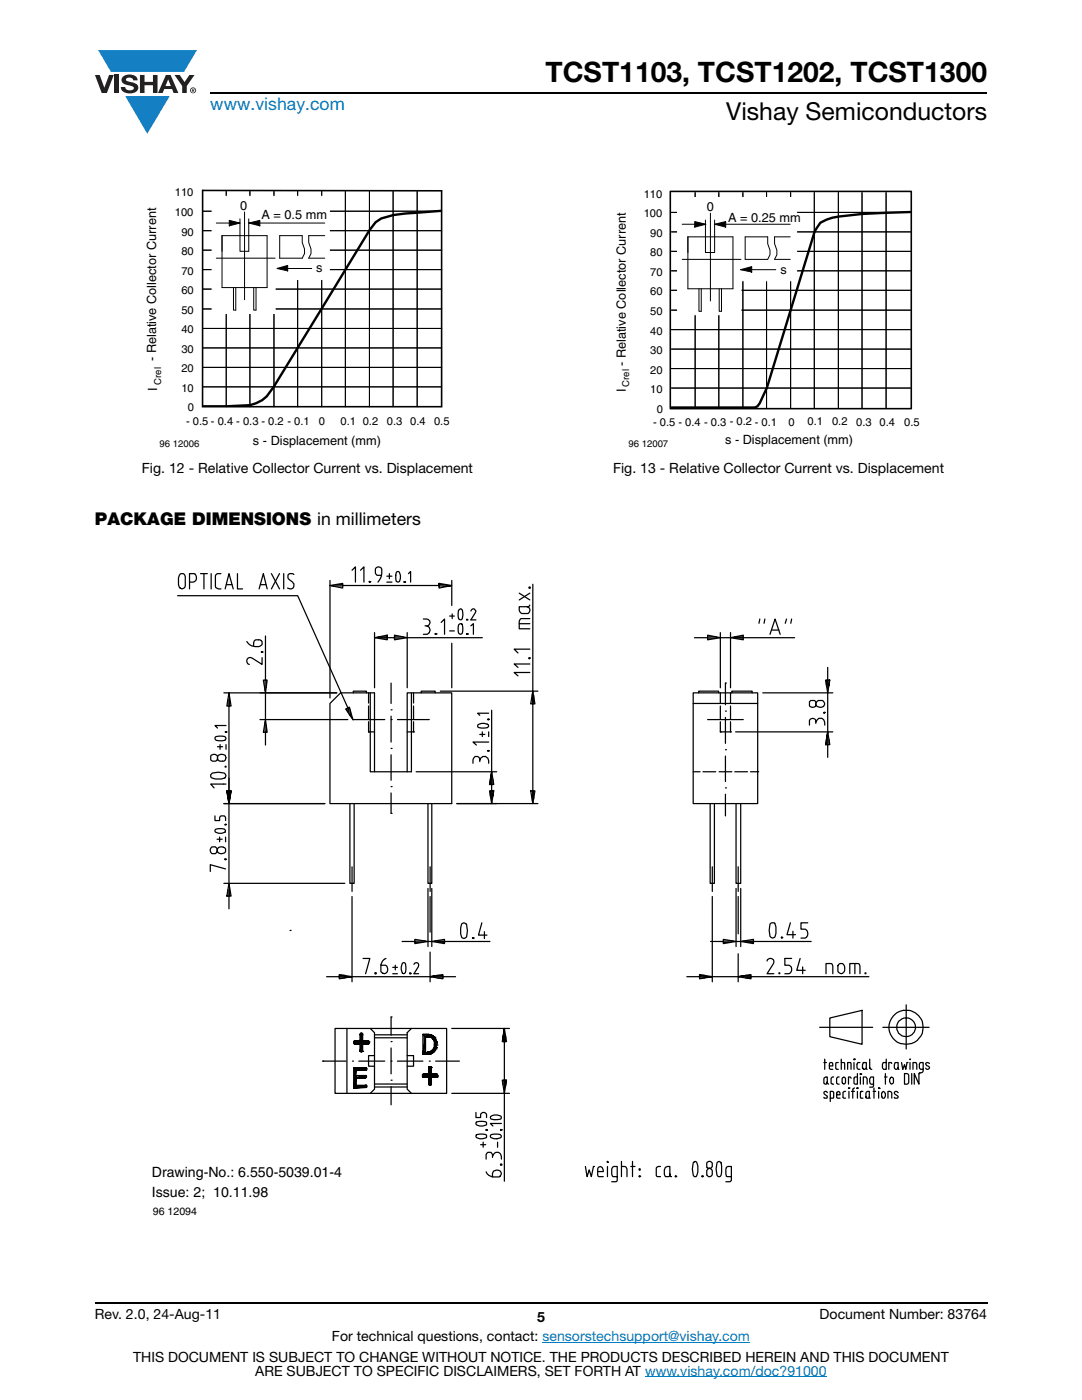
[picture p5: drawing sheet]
<svg xmlns="http://www.w3.org/2000/svg" width="216mm" height="279mm" viewBox="0 0 216 279" stroke-linecap="round" stroke-linejoin="round" font-family="sans-serif">
<g fill="#147fc3">
<path d="M19.6 10h19.7l-2.6 4.3h-1.1h-13.5z"/>
<path d="M25 19.2h8.9l-4.5 7.5z"/>
</g>
<g fill="#231f20">
<path d="M18.9 15h1l.9 2.5 1-2.5h.9l-1.4 3.6h-1z"/>
<path d="M22.9 15h.9v3.6h-.9z"/>
<path d="M24.6 15.3a2.1 2.1 0 0 1 2.8 .3l.1 .4h-.9a.79 .79 0 0 0-.7-.5 .79 .79 0 0 0-.8 .4l.3 .3 1 .2a1.08 1.08 0 0 1 1.2 1 1.08 1.08 0 0 1-1.1 1.2 1.73 1.73 0 0 1-2.4-1.2h.9a.96 .96 0 0 0 .8 .6 .96 .96 0 0 0 .9-.4 1.31 1.31 0 0 0-1.2-.6 1.03 1.03 0 0 1-1.1-.6 1.03 1.03 0 0 1 .2-1.1z"/>
<path d="M27.9 15h.9v1.3h1.7v-1.3h.9v3.6h-.9v-1.6h-1.7v1.6h-.9z"/>
<path d="M34.8 15h1.1l.9 1.4 1-1.4h1l-1.5 2.2v1.4h-.9v-1.4z"/>
<path d="M33.6 15.9l.5 1.3h-1.1zM33.1 15l-1.6 3.6h1l.3-.8h1.5l.3 .8h1l-1.6-3.6z"/>
<path d="M38.1 18a.46 .46 0 0 1 .9 0 .46 .46 0 0 1-.9 0zM37.9 18a.6 .6 0 0 0 1.2 0 .6 .6 0 0 0-1.2 0z"/>
<path d="M38.4 17.8h.2v.2h-.2zM38.3 17.7v.7h.1v-.3l.4 .3-.2-.3 .2-.2-.1-.2z"/>
</g>
<path d="M42 18.6h155M18.9 260h178.1" fill="none" stroke="#000" stroke-width=".36"/>
<path d="M108.2 267.9h41.5M128.7 274.8h36.3" fill="none" stroke="#007ec4" stroke-width=".2"/>
<path d="M29 37.6h60.7v51.7h-60.7z" fill="#fff"/>
<g fill="none" stroke="#000" stroke-width=".2">
<path d="M45.1 38.2v43M49.9 38.2v43M54.7 38.2v43M59.4 38.2v43M64.2 38.2v43M68.9 38.2v43M73.7 38.2v43M78.4 38.2v43M83.2 38.2v43M40.4 57.7h47.7M40.4 53.8h47.7M40.4 49.9h47.7"/>
<path d="M40.4 46h47.7M40.4 42.2h47.7M40.4 77.2h47.7M40.4 73.3h47.7M40.4 69.4h47.7M40.4 65.5h47.7M40.4 61.7h47.7"/>
</g>
<path d="M88 42.1l-9.5 .8-2.4 .7-1.2 .8-1.2 1.6-19 31.1a6.7 6.7 0 0 1-4.8 3.8l-4.8 .2h-4.7" fill="none" stroke="#000" stroke-width=".48"/>
<path d="M40.4 38l47.7 .1M40.4 37.9v43.3h47.7v-43.3" fill="none" stroke="#000" stroke-width=".32"/>
<path d="M42.3 39.2h23.4v16.6h-10.8v6.8h-12.6z" fill-rule="evenodd" fill="#fff"/>
<path d="M65.5 55.8h-10.6v6.8h-12.6v-23.4h23.4v16.6" fill="none" stroke="#fff" stroke-width=".2"/>
<g fill="none" stroke="#000" stroke-width=".2">
<path d="M43.2 51.5h11.7M43.2 44.5h4.7M44.3 47h9v10.4h-9zM45.8 45l2.1-.5-2.1-.5v1.1M46.6 57.4v4.5h.4v-4.5M47.9 43.7v6.5h1.7v-6.5M48.8 42.3v17.5M49.6 44.5h15.2M50.6 57.4v4.5h.5v-4.5M51.8 45l-2.2-.5 2.2-.5v1.1M55.8 53.6h6.4M55.8 47h4.5v1.4l.5 1.3v.9l-.5 .9h-4.5z"/>
<path d="M57.4 54l-2.1-.4 2.1-.6v1.1M64.8 47h-3.2v1.4l.5 1.3v.9l-.5 .9h3.2"/>
</g>
<g fill="#000">
<path d="M45.8 44l2.1 .5-2.1 .6z" fill-rule="evenodd"/>
<path d="M49.6 44.5l2.2-.5v1.1z" fill-rule="evenodd"/>
<path d="M55.3 53.6l2.1-.6v1.1z" fill-rule="evenodd"/>
</g>
<path d="M122.7 37.9h60.8v51.7h-60.8z" fill="#fff"/>
<g fill="none" stroke="#000" stroke-width=".2">
<path d="M138.7 38.4v43M143.4 38.4v43M148.2 38.4v43M153 38.4v43M157.8 38.4v43M162.5 38.4v43M167.3 38.4v43M172 38.4v43M176.8 38.4v43M134 57.9h47.7M134 54h47.7M134 50.2h47.7"/>
<path d="M134 46.3h47.7M134 42.4h47.7M134 77.4h47.7M134 73.6h47.7M134 69.7h47.7M134 65.8h47.7M134 61.9h47.7"/>
</g>
<path d="M181.6 42.3a90.4 90.4 0 0 0-15.5 1.2l-2.4 .9-1.1 1.8-9.6 31.2-1.4 3.1-.5 .6-.5 .2h-16.6" fill="none" stroke="#000" stroke-width=".48"/>
<path d="M133.8 38.2h48v43.4h-48z" fill="none" stroke="#000" stroke-width=".32"/>
<path d="M135.2 39.4h23.8v16.6h-11.2v6.8h-12.6z" fill-rule="evenodd" fill="#fff"/>
<path d="M158.9 56h-11.1v6.8h-12.6v-23.4h23.8v16.6" fill="none" stroke="#fff" stroke-width=".2"/>
<g fill="none" stroke="#000" stroke-width=".2">
<path d="M136.1 51.8h11.8M136.1 44.8h4.7M137.3 47.3h9v10.3h-9zM138.6 45.3l2.2-.5-2.2-.6v1.2M139.5 57.6v4.5h.4v-4.5M140.8 43.9v6.5h1.8v-6.5M141.8 42.5v17.6M142.6 44.8h15.1M143.5 57.6v4.5h.5v-4.5M144.8 45.3l-2.2-.5 2.2-.6v1.2M147.8 53.8h7M148.7 47.3h4.5v1.3l.4 1.3v.9l-.4 1h-4.5z"/>
<path d="M150 54.3l-2.2-.5 2.2-.6v1.2M157.7 47.3h-3.1v1.3l.4 1.3v.9l-.4 1h3.1"/>
</g>
<g fill="#000">
<path d="M138.6 44.2l2.2 .6-2.2 .6z" fill-rule="evenodd"/>
<path d="M142.6 44.8l2.2-.6v1.2z" fill-rule="evenodd"/>
<path d="M147.8 53.8l2.2-.6v1.2z" fill-rule="evenodd"/>
</g>
<path d="M30.3 113h155.3v130h-155.3z" fill="#fff"/>
<g fill="none" stroke="#000" stroke-width=".25">
<path d="M35.4 118.9h24l10 22.3M36 114.6l.5-.1 .4 .3 .1 2.1a.65 .65 0 0 1-.5 .6 .65 .65 0 0 1-.7-.3 2.7 2.7 0 0 1 .2-2.6zM37.8 116.2h.7a.91 .91 0 0 0 .7-.8 .91 .91 0 0 0-.5-.9h-.9v3M40 114.5h1.4M40.7 114.5v3M42.1 114.5v3M44.1 114.5h-.7l-.4 .4 .1 2.4 .5 .2h.5M44.9 117.5l.8-3 .8 3M45.2 116.7h1.1M47.4 114.5v3h1M51.7 117.5l.8-3 .8 3M52 116.7h1.1"/>
<path d="M54.2 114.5l1.6 3M55.8 114.5l-1.6 3M56.6 114.5v3M58.6 114.7l-.2-.2h-.6l-.3 .2v.6l.2 .4a1.47 1.47 0 0 1 .9 1.2l-.1 .5-.4 .1-.7-.1M65.8 116.9l2.6-.5v1zM65.8 115.8v23.5M67 116.7h1.4M70.2 113.8l.7-.7v3.1M71.9 113.8l.7-.7v3.1M73.7 116.2h.1M73.8 116.1l-.1 .1M73.8 116.1l-.1-.1v.2"/>
<path d="M73.8 116.1h.1M76 114.8h-.8l-.1-.1-.2-.3v-.9a.69 .69 0 0 1 .6-.4 .69 .69 0 0 1 .7 .4 3.1 3.1 0 0 1-.8 2.7M77.2 116.2h1M77.2 115h1M77.7 114.5v1M79.1 114.1a.36 .36 0 0 1 .6 .2 1.82 1.82 0 0 1-.1 1.8l-.2 .1-.3-.2-.1-1.2zM80.7 116.2h.1M80.7 116.1h.1M80.7 116.1v.1M81.5 114.5l.4-.4v2.1M87.6 116.4v1l2.5-.5-2.5-.5v.5h2.3M89 116.7h-1.4v.2h-21.4"/>
<path d="M90.1 115.8v5M103.6 118.4l2.1 1.3M105.6 117.4h.1M105.6 117.2v.2M105.6 117.2h.1M105.7 118.4l-2.1 1.3M106.3 116.6v21.3l-.4 2.6h.8l-.4-2.6M45.5 139.6v1.3M45.7 138.3l.4 2.6h-.8zM45.8 138.6l-.1 19.2v-2.5M49.2 128a2.12 2.12 0 0 0 3.1 .6v-.6a1.11 1.11 0 0 0-1.6 0l-.1 .9M52.2 130.1h-.1h.2"/>
<path d="M52.2 130.1h.1M52.3 130.1h.1M52.3 131.2v1.4l-2.3-1.4a.67 .67 0 0 0-.7 .9l.2 .4 .3 .1M53 126.9l-.1 11M53 138.3l.3-2.6h-.8l.5 2.6v5.3l.3 2.5h-.8l.5-2.5M53.1 135.7v1.5M67.2 138.3h-22.5M70.5 138.3v-.4h2.6v.4M73.5 138.3v2M73.9 138.3v15.7h8.2v-15.7M74.7 126.2v11.1M74.7 127.3l2.6-.5v.9z"/>
<path d="M77.3 127.1h-1.8v.3h1.8v-.3v.2l3.2 .1M78 136.3v4.1M78.7 127.1h1.8M81.3 127.3l-2.6 .4v-.9l2.6 .5h14.9M81.3 126.2v11.1M82.5 138.3v2M84 138.3v-.4h2.8v.4M84.5 123.5h.6l.7 .5a.7 .7 0 0 1-.7 .9M84.8 124.9l.9 .3a.91 .91 0 0 1-.5 1.4h-.7M86.8 126.5h.2M86.8 126.5h.1M87 126.5h.1"/>
<path d="M87.9 137.9h19.4M88 124.2l.7-.7v3.1M89.7 125.9h1M89.7 122.9h1M90.1 128.4v8.9M90.2 122.5v1M91.5 121.8l.5-.3a1.9 1.9 0 0 1 0 2.2l-.3-.1a2.24 2.24 0 0 1-.2-1.8zM91.7 124.6a.36 .36 0 0 1 .6 .1 2.12 2.12 0 0 1-.2 1.8h-.4a1.84 1.84 0 0 1 0-1.9zM93.1 126.5h.1M93.1 126.5l.1 .1M93.1 123.6h.1M93.1 123.6l.1 .1"/>
<path d="M93.2 126.5h.1M93.2 126.6h.1M93.2 126.5v.1M93.2 123.6h.1M93.2 123.7h.1M93.2 123.6v.1M94 124.9l.5-.4v2.1M94 121.9a.5 .5 0 0 1 .7-.3 .5 .5 0 0 1 .1 .8l-.8 1.3h1M103.6 124.5h2.1M105.6 131.3h.1M105.6 131.3v.2v-.2M105.7 123.5h-1.8l-.3 .5v1.5h2.1"/>
<path d="M105.7 120.7l-.3 .4h-1.8v.7l.3 .5 .2 .1h1.3a.76 .76 0 0 0 .3-.7 .76 .76 0 0 0-.5-.6M105.7 132.5h-3.1l.8 .7M105.7 134.2h-3.1l.8 .7M105.7 129.6h-3.1l.8 .7M106.2 138.5v21.3M106.5 138.8v1.7M138.3 138.3h12.9v22.1h-12.9zM138.6 127.3l4.4 .1M139.4 138.3v-.4h4v.4M141.2 127.1h1.8M141.2 126.8l2.5 .5-2.5 .4zM143.7 127.3h2.1l2.5-.5v.9l-2.5-.4"/>
<path d="M143.7 126.3v11M143.7 138.3v2M144.8 136.3h.1M144.8 136.3v4.3M145.8 126.3v11M145.8 138.3v2M146 138.3v-.4h4.1v.4M146.5 127.1h1.8v.3h-1.8M148.3 127.3h10.3M151.6 123.5l-.2 .9M152.2 138.3h14M152.6 123.5l-.1 .9"/>
<path d="M153.6 126.6l1.1-3.1 1 3.1M154 125.7h1.4M156.9 123.5l-.2 .9M158 123.5l-.2 .9M161.8 139.8h.7l.3 .3-.1 .9-.4 .2-.7-.2-.1-.9zM163 140l.3-.2h.8a.74 .74 0 0 1 .4 1 .74 .74 0 0 1-1 .4l-.5-.2a.63 .63 0 0 1 0-1zM164.9 136.8v-1.1h.3v10.4l-.3 2.5h-.2h.9l-.4-2.5-.5 2.5M165.2 133.2v2.5M165.6 135.7h-.9l.5 2.6 .4-2.6h-.2v1.1M42.1 150.7a.93 .93 0 0 1 1.3 .2v.8l-.3 .2h-.7l-.4-.2zM42.4 154.3l1.2-.2 1.2 .2 .3 .5-.2 .4a2.73 2.73 0 0 1-2.9-.2v-.4zM43 147.1l.2-.1a2.24 2.24 0 0 1 1.8 .2v.4a1.96 1.96 0 0 1-2 0z"/>
<path d="M43.4 149h1M43.6 150.7l.5-.1 .8 .1 .2 .5a.6 .6 0 0 1-.7 .7h-.6l-.2-.2-.2-.2v-.5zM43.9 148.6v.9M44.9 152.9h.2v.2h-.2zM45 146.1h.1M45.1 156.5h-3.1l.7 .7M45.1 144.8h-2.2l.5 .5M45.1 146.1h-.1M45.1 146.1h.1M45.1 148.6v.9M45.3 157.8h.8l-.4 2.6 .4-2.6h-.8l.4 2.6zM45.5 157.8v1.3v-1.3h.3v2.2v-2.2z"/>
<path d="M51.9 143.6h17.5M52.9 144l.1 4.7M53.1 144.7v1.4h-.2M69 141.5l.7-.3 .7 2.4zM69.9 141.7v1.1l-.3-.4v-1.2h-.2v.9M70.4 143.6h.1M70.4 143.6h6.4M73.5 146.1h.1M73.5 140.9v2.5M73.5 144v2.1M73.5 146.1h1.2M74.7 154v-15.7h-6.7l-2.2 2.1v20h24.3v-22.1h-8.9v15.7"/>
<path d="M78 141.7h.1M78 149.4h.1M78 157h.1M78 142.9v5.2M78 150.6v5.1M78 158.3v4M78 143.6h.1M79.3 143.6h6.4M81.2 146.1h1.3M82.5 146.1h.1M82.5 140.9v2.5M82.5 144v2.1"/>
<path d="M83 154h16.1M95.4 144.6a1.96 1.96 0 0 1 2 0v.4a1.87 1.87 0 0 1-2.1 0zM95.7 146.6h1M95.7 152l.1-.4-.1 .1-.1-.6-.3-.1h-.5a1.29 1.29 0 0 0-.4 1.3M95.8 151.6a1 1 0 0 1 1.1-.6 1.11 1.11 0 0 1 .6 1.3M96.2 146.1v.9M97.3 143.6h.1M97.4 143.6h.1M97.4 143.5l-.1 .1M97.4 143.5h.1M97.4 143.5v.1M97.4 149.9h.1"/>
<path d="M97.4 149.8l-.1 .1h.1M97.4 149.8h.1M97.4 149.8v.1M97.5 148.1h-3.1l.7 .6M97.5 146.1v.9M97.5 142.3h-2.2l.4 .5M98.1 157.8v2.6M98.1 141.7v12.3l-.3 1.5v1.1h-.1h.8l-.4-2.6-.4 2.6M98.1 154v2.6M98.4 155.5v1.1h-.3v1.2h-.3v1M98.5 157.8h-.8l.4 2.6 .4-2.6h-.1v1M105.9 157.8h.8l-.4 2.6z"/>
<path d="M106.2 157.8h.3v1.6M138.3 140.4h12.9M138.3 154h1.4M140.3 154h2.5M141.2 143.6h7.1M143.5 154h2.5M143.7 146.1h.1M143.7 140.9v2.5M143.7 144v2.1M143.7 146.1h2.1M144.8 141.9h.1M144.8 143.2v5.2"/>
<path d="M144.8 157.2h.1M144.8 149.6h.1M144.8 150.9v5.1M144.8 158.5v4.3M145.8 146.1h.1M145.8 140.9v2.5M145.8 144v2.1M146.6 154h2.6M146.8 146.1h19.4M149.8 154h1.4M151.2 154h.1M162.8 144.4l.1-.5-.1 .1a.64 .64 0 0 0-.6-.6 .64 .64 0 0 0-.7 .6v.7"/>
<path d="M162.9 143.9l.5-.5h.6a1.11 1.11 0 0 1 .6 1.3M164.4 142.3h.1M164.5 142.2v.1h-.1M164.5 142.2l-.1 .1M164.5 142.2h.1M165.2 146.1v5M165.4 147.6v1h-.2M42.3 169h.7l.3 .3v.7l-.3 .4h-.7a.82 .82 0 0 1 0-1.4zM42.9 162.8v1h.9v-.6l.3-.4h.7l.1 .2 .1 .8M43 165.5h.1a2.12 2.12 0 0 1 1.8 .1l.1 .2a1.03 1.03 0 0 1-1.3 .5l-.6-.2a.36 .36 0 0 1-.1-.6zM43.3 167.5h1M43.5 169.2a.87 .87 0 0 1 1-.1 .87 .87 0 0 1 .5 .8 .96 .96 0 0 1-1.6-.1z"/>
<path d="M43.8 167.1v.9M44.7 160.4h20.1M44.7 176.3h24.1M44.9 171.6h.1M44.9 164.5h.1M44.9 164.6h.1M44.9 164.5v.1M45 171.5l-.1-.1v.2M45 171.5h.1M45 173.4l-3-.8v1.3M45 171.5l-.1 .1M45 164.5l-.1 .1"/>
<path d="M45 164.5h.1M45 167.1v.9M45.5 177.6v1.2M45.7 160.4v15.9M45.7 176.3l.4 2.5h-.8zM45.8 176.6l-.1 4.8M69.8 160.4v15.9h.9v-15.9M70.2 178.9v17M70.2 173v4.9M78 162.3h.1M85.4 160.4v15.9h.8v-15.9M85.4 177.3v11.6"/>
<path d="M85.8 178.9v7.1M85.8 173v4.9M86.2 177.3v11.6M91.2 160.4h16.1M141.7 160.4v15.9h.9v-15.9M142.1 178.9v17M142.1 173v4.9M146.9 160.4v15.9h.9v-15.9M146.9 177.3v11.6M147.3 178.9v7.5M147.3 173v4.9M147.8 177.3v11.6"/>
<path d="M57.9 185.7h.1M65.2 194.9h5l-2.5 .4v-.8l2.5 .4h15.6l2.6 .4v-.8l-2.6 .4 1.5-.2h1.1v.2h2.5M67.7 195.2h1.1M68.8 194.7h-1.1v.2M72.4 191.3h1.4l-.8 3M74.9 194.3h.1M74.9 194.2v.1M74.9 194.2h.1M76 192.5l.9 .1a.93 .93 0 0 1 .5 1 .93 .93 0 0 1-.7 .7l-.7-.4zM77 191.3a1.67 1.67 0 0 0-1 1.2M78.4 193.1h.9M78.4 194.3h.9"/>
<path d="M78.9 192.6v1M80.3 192.2a.36 .36 0 0 1 .6 .2 2.41 2.41 0 0 1-.2 1.8h-.4a2.05 2.05 0 0 1 0-2zM81.8 194.2h.1M81.8 194.2v.1M81.8 194.3h.1M82.6 192.5a.51 .51 0 0 1 .7-.3 .51 .51 0 0 1 .1 .8l-.8 1.3h.9M82.8 188.1h1.5M82.8 187.5l2.6 .4-2.6 .4zM84.9 187.8l-4.7 .1M85.4 187.9l3.3-.4v.8l-2.5-.4M85.8 194.9h2.6v.3h-1.1M85.8 190v5.9"/>
<path d="M86.7 187.8h2v.3h-1.4M88.7 187.9h9.1M92.2 184.3l.4-.1 .3 .1a3 3 0 0 1 0 2.8l-.3 .2-.4-.2a3.2 3.2 0 0 1 0-2.8zM94.3 187.2h.2M94.3 187.2h.1M94.5 187.2h-.2M94.5 187.2h.1M96.2 184.2l-.7 2.4h1.7M96.7 185.9v1.4M137 194.9h5.1l-2.5 .4v-.8l2.5 .4h7.7v.3h-1M139.6 195.2h1M140.6 194.7h-1v.2"/>
<path d="M144.3 188.1h1.5M144.3 187.5l2.6 .4-2.6 .4zM146.4 187.8l-4.6 .1M146.9 187.9h.9l2.5-.4v.8l-2.5-.4M147.3 190.3v5.6M148.2 187.8h2.1v.3h-1.5M149.8 194.7h-1l-1.5 .2 2.5-.4v.8l-2.5-.4M149.8 194.9h23.6M150.3 187.9h11.6M153.1 191.8a.71 .71 0 0 1 1-.4 .71 .71 0 0 1 .1 1.1l-1.1 1.8h1.3M153.6 184.4l.4-.2 .6 .1a3.2 3.2 0 0 1 0 2.7l-.4 .2-.4-.2a3.6 3.6 0 0 1-.2-2.6zM155.4 194.2h.2v.1h-.2z"/>
<path d="M155.9 187l.1 .1M155.9 187h.1M155.9 187.1h.1M155.9 187v.1M156 187.1h.1M157.7 184.2l-.7 2.3h1.7M158 191.3h-1.4v1.3h.9a.95 .95 0 0 1 .5 .9 .95 .95 0 0 1-.5 .8h-.9M158.2 185.9v1.3M159.7 191.3l-.7 2.3h1.7M160.2 193v1.3M161.2 184.2h-1.4v1.2h.9a1.02 1.02 0 0 1 0 1.8h-.9M164.8 194.3v-2l1.2 .1 .2 .4v1.5"/>
<path d="M167.4 192.5l.2-.2h.5a1.2 1.2 0 0 1-.2 2l-.7-.4v-1.2zM169.6 194.3v-2l1.8 .1 .2 .4v1.5M170.6 192.3v2M172.6 194.2h.2v.1h-.2zM64.4 211.8h4.7M64.4 211.8h.1M66.9 205.3h22.2v12.9h-22.2zM69.2 205.3v12.9M70.3 211.8h.1M70.6 208h.1M70.6 208h3M70.7 208.3h2.9h-2.8h2.7l-2.7 .1"/>
<path d="M70.7 208.3h.1M70.8 213.2h1.9M70.9 213.4v1.5l-.2 2-.1-3.8 .5 .5 2.1-.1-2.1 .1 2-.1M70.9 215.9v.9h1.1M71.6 211.8h5.2M71.9 208.4v1.1l.3-.6v-.5h.2l-.5 1.3v-1.3l1.6-.1-1.6 .1h.5v1.3h-.5l.5-1.3M72.2 207v.7h.2l-1.6 .1h2.7l-2.9 .1h3l-3 .1M72.2 206.2l-.3 .1h.4l-.4 .1 .5-.1-.5 .1v1.1l.3-.5v-.5h.2v1.2h-.5l.5-1.2h-.5h.5l-.5 1.2v-1.3h.5M72.2 208.9v.8h.2l-.5 .1h.5M72.4 209.8l-.5 .1M72.4 209.8h.1M72.4 207.7l-1.6 .1"/>
<path d="M72.5 214.7l-1.4-.1-.5 2.5 2.6-.3-2.6 .3 2.6-.4-2.6 .4 2.5-.5h-2l-.5 .5 .5-3.5-.5-.5h2.5h-2.5v4l2.4-.5M72.9 214.6l-1.8 .6 2-.2v-.3l-2 .5 2-.4-2 .4v1.4l-.5 .5 .5-1.9v-.6h1.9l-1.9 .6 1.9-.6M73 215.1l-1.9 .1h1.9M73.1 213.1l-2 .5 2.1-.4-2.1 .4 2.1-.3-2.1 .3-.5 3.5 2.6-.2-2.6 .2 2.5-.1M73.6 208h-3h3l-3 .1h3l-2.9 .2M73.6 208h.1M73.9 205.3l.8 .8v11.3l-.8 .8M74.7 210.7h-1.2v2.1h1.2M74.7 216.3h6.5M74.7 206.5h6.5M74.7 207.1h6.5M74.7 216.9h6.5"/>
<path d="M78 215.6h.1M78 203h.1M78 207.9h.1M78 211.8h.1M78 203v3.6M78 209.1v5.2M78 216.8v3.7M79.3 211.8h5.1M81.2 210.7h1.3v2.1h-1.3M82.1 205.3l-.9 .8v11.3l.9 .8M84.4 210.4l1.9-.2-1.9 .2 1.7-.1-1.7 .1h1.3h-1.3l1.1-.5-1.1 .5 2.1-.4zM84.4 206.4l.5 .5v3l-.5 .5 .5-3.5"/>
<path d="M84.5 214.4h1.6M85.3 206.6h-.7v3.6l.3-.3v-3l.7-.5h-1.2l.5 .5-.5 3.5v-4h1.3l-.8 .5 1.2-.4 .1 .1-1.3 .3 1.5-.2 .1 .1-1.6 .1h1.7h.1h-1.2l1.3 .2-1-.1h1M85.6 213h.1M85.6 213h.5M85.7 211.8h.1M85.7 215v1.1l.2-.6v-.5h.2l-.5 1.3v-1.3h1.6h-1.6h.5v1.3h-.5l.5-1.3M85.9 209.8l.8 .1M85.9 215.5v.8h.2l-.5 .1h.5h-.5h.5l-.4 .2h.2l.1-.1h-.3M85.9 213.1v.5M86 212.9h-.4l.5 .1h-.5M86.1 209.7l.7 .1-1.3 .1h1.1l-2.2 .5M86.1 209.7h.1"/>
<path d="M86.1 213l-.5 .1v1.3l.5-1.3h-.5l.1 1 .2-.5v.8h.2v-1.3l-.5 1.3h.5h-1.6h2.7h-2.8h2.9l-3 .2h3.1h-3.1h3.1l-3.1 .1h3.1l-3.1 .2 3.1-.1-3.1 .1h3M86.1 213h.1M86.2 209.7h.6h-.7M86.2 209.7h.1M86.3 209.5h.1M86.3 209.5l.6 .1-.7 .1M86.5 207.5h.5l.1 .1-.5 .1 .5 .2-.5-.1 .5 .1M86.5 207.5h.1M86.5 209.2h.1M86.5 209.2l.5 .1h-.6l.5 .2h-.6M86.7 208.4h.1M86.7 208.4h.5l-.5 .1h.5"/>
<path d="M86.8 207h-.9l.9 .1h-.6l.7 .2-.7-.1 .7 .1-.6 .1h.7l-.5 .1M86.8 207h.1M86.9 211.8h4.8M87 209.3h.1M87.1 207.9h.1M87.1 209.1h.1M87.1 207.9l-.4 .1h.5l-.5 .1 .5 .1-.5 .1h.5l-.5 .1M87.1 209.1l-.6 .1 .6-.1-.1 .1h-.5M87.2 208.5h-.5l.4 .1h-.4v.2l.4-.1-.4 .2 .4 .1h-.5l.5 .1M87.2 208.5h.1M87.3 214.9l-2.7 .1M87.3 214.9h.1"/>
<path d="M90.1 205.2h11.6M90.1 218.2h11.6M100.6 215.6h-.2v.9M100.6 215.6h.1M100.6 207.9h.1M100.6 205.2l-.4 2.7h.9l-.5-2.7-.2 2.7h.2v-2.5M100.6 207.9v27.8M100.9 206.8v1.1h-.3M101.1 215.6h-.9l.4 2.6 .5-2.6h-.2v1.1M163.6 205h10.5M164.4 212.1h.5M164.6 211.4v2"/>
<path d="M165.1 216.1v-1.2h-.4l-.3 .4v.9l.4 .2 .3-.2v-.3l.2 .5M165.1 218.1a.34 .34 0 0 0-.5-.3 .34 .34 0 0 0 0 .6l.5 .3v.3l-.1 .2h-.5l-.1-.2M165.5 212.7h.7v-.4l-.2-.2h-.3l-.2 .2v.9l.2 .2h.5M165.6 203.2l6.4-1.6v6.8l-6.4-1.5zM165.7 219.2h.6v-.2v-1l-.2-.2h-.4v2M166.3 214.9h-.2l-.3 .3v1l.5 .2M166.9 218.2l.4-.4 .2 .2 .1 .5h-.7v-.3v.8l.2 .2h.5M167.3 212.1h-.5v.1v1l.5 .2M167.4 214.9h-.2l-.3 .3v1l.5 .2M167.9 212.1h.6v.1v1.2M167.9 211.4v2M168.1 215.1l.3-.2 .3 .4v.7l-.3 .4-.4-.4z"/>
<path d="M168.7 217.8l-.5 .2v1l.2 .2h.3M169.1 213.4v-1.3h.6l.1 1.3M169.3 217.2h.1M169.4 217.2h.1M169.4 217.1h.1M169.4 217.1v.1M169.4 217.8v1.4M169.4 217.1l-.1 .1M169.8 215.2l-.2-.3h-.3v1.5M169.9 217.8h.6M170.4 211.5h.1M170.4 211.4h.1"/>
<path d="M170.4 211.4v.1M170.4 212.1v1.3M170.5 211.4l-.1 .1M170.5 211.4h.1M170.5 217.1l-.3 .4v1.7M171 217.2h.1M171.1 214.3v2.1h-.4l-.3-.2v-1l.3-.3h.4M171.1 217.8v1.4M171.1 217.1h.1M171.1 217.2h.1M171.1 217.1l-.1 .1M171.1 217.1v.1"/>
<path d="M171.6 212.1h-.4l-.2 .3v.7l.3 .3h.3M171.7 214.3l.1 .1zM171.7 214.4h.1M171.7 214.3h.1M171.7 214.9v1.5M171.8 214.3h.1M171.8 217.9l.1-.1-.2 .2v1l.1 .2h.4M171.9 217.8h.3M172.3 216.4v-1.5h.5l.2 .4v1.1M172.4 212.1h-.2l-.1 .4v.6M172.4 212.1h.5v1.2l.1 .1M172.8 218.8l.1-.8 .6-.2v1.3l.1 .1"/>
<path d="M172.9 213.1l-.4 .3h-.1l-.3-.3 .1 .1M173.5 218.8l-.1 .4h-.5l-.1-.4v.2M173.5 211.4v1.7M173.6 213.2l-.1-.1 .3 .3h.2M174.2 217.8h.5M174.3 216.4h-.5l-.2-.2-.1-.9 .3-.4h.5v1.8l-.2 .3h-.6M174.4 217.1v2.1M175.3 217.2h.1M175.3 217.1l.1 .1M175.3 217.1h.1M175.3 217.1v.1M175.3 217.8v1.4"/>
<path d="M175.4 217.2h.1M176 218l.2-.2 .5 .4v.5l-.3 .5-.4-.1zM176.2 205h9.2M176.5 214.9h.5M176.7 214.3v2.1M176.8 211.4v2h-.5l-.2-.3v-.7l.1-.3h.6M177.2 219.2v-1.4h.4l.3 .2v1.2M177.8 215l.1-.1 .4 .4v.7l-.4 .4a.82 .82 0 0 1-.1-1.4zM177.9 212.2v-.1h-.6v1.3M179.2 213.2v-1.1h-.7v1.1l.4 .2 .3-.3v.2l.2 .1M179.2 218.1a.45 .45 0 0 0-.7-.2v.4l.5 .4 .2 .3-.2 .2h-.5v-.2M180.5 214.3h.5l.3 .3v1.4l-.3 .4h-.5z"/>
<path d="M180.8 200.5v8.8M181 212.1h.1M181 212.1l-.3 1.3-.2-.9-.4 .9-.2-1.3M181.6 211.5h.1M181.6 211.4h.1M181.6 211.4v.1M181.6 212.1v1.3M181.9 214.3v2.1M182.2 213.4v-1.3h.6l.1 .3v1M183.4 214.3v2.1l-1-2.1v2.1M183.4 214.3h.1M184.2 213.4h-.5l-.3-.3v-.7l.2-.3h.6v1.6l-.3 .4h-.5"/>
<path d="M185.5 212.2l-.4-.1-.4 .1 .2 .4 .4 .2a.35 .35 0 0 1-.1 .6 .35 .35 0 0 1-.5-.2M95 222v1h.9v-.6a.62 .62 0 0 1 .6-.4 .62 .62 0 0 1 .6 .4v.6M95.1 226.5l.1-.1a2.41 2.41 0 0 1 1.9 .2v.4a1.66 1.66 0 0 1-2.1-.2zM95.1 224l.1-.1a2.41 2.41 0 0 1 1.9 .1v.5a1.66 1.66 0 0 1-2.1-.2zM95.9 228.4h1M96.4 227.9v1.1M97 233.9a1.67 1.67 0 0 0 1.3 1M97 225.5l.1 .1M97 225.5h.1M97.1 225.5h.1M97.1 225.6h.1M97.1 225.5v.1"/>
<path d="M97.9 226.5l.2-.1a2.41 2.41 0 0 1 1.9 .2v.4a1.66 1.66 0 0 1-2.2-.2zM98 222.7a1.96 1.96 0 0 1 2 .1v.5l-1.4 .2-.7-.2-.1-.4zM98.3 231l.1-.4-.1 .1-.2-.6-.2-.1h-.6l-.3 .4v.9M98.4 230.6a.85 .85 0 0 1 .6-.6 .85 .85 0 0 1 .9 .3l.1 1M98.5 233.7a.94 .94 0 0 1 1.5 .5l-.4 .7h-1.3v-.7zM99.3 227.9v1.1M99.9 225.5h.1M100 232.3v.2M100 232.5h.1M100 232.3h.1M100 224.2h-2.2l.6 .5M100 225.5h.1"/>
<path d="M116.8 232.8l.3 2 .5-1.3 .4 1.3 .4-2M118.4 232.8h.1M119.3 233.8h1.1v-.3a.6 .6 0 0 0-1-.5l-.1 .3 .1 1.4 1 .1M121.2 231.9h.1M121.2 231.8v.1M121.2 231.8h.1M121.2 232.8v2M123.2 234.8l-1-.1a1.83 1.83 0 0 1 0-1.7l.3-.2h.7v2.8l-.3 .2h-.8M124 232.8h.7l.2 .2 .2 .3v1.5M124 231.8v3M125.9 232.8h.8M126.2 231.8v3"/>
<path d="M127.6 233.3v.2M127.6 234.7h.1M127.6 233.5h.1M127.6 233.3h.1M127.6 234.8h.1M127.6 234.7v.1M131.8 232.8h-.4l-.4 .3v1.6l.8 .1M133.7 234.5v-1.7h-.5a.74 .74 0 0 0-.6 .7v.8l.2 .5 .8-.1 .1-.4 .1 .5h.2M134.8 234.7v.1M134.8 234.7h.1M134.8 234.8h.1M138.4 231.9a.37 .37 0 0 1 .4-.1 .37 .37 0 0 1 .3 .3 3.2 3.2 0 0 1-.2 2.7h-.3l-.2-.1a3.7 3.7 0 0 1 0-2.8z"/>
<path d="M140.1 234.7h.1M140.1 234.8h.1M140.1 234.7v.1M140.2 234.7h.1M140.2 234.7l-.1 .1M141.1 231.9l.6-.1 .4 .3v.7l-.2 .3-.8-.1zM141.1 233.5l.5-.4 .3 .2 .2 .3v.8a.63 .63 0 0 1-.7 .4l-.4-.4zM143.1 231.9l.4-.1 .3 .1a3.4 3.4 0 0 1-.1 2.9h-.4l-.2-.1a3.7 3.7 0 0 1 0-2.8zM145.9 234.8l-1-.1-.1-1.4 .1-.3 .4-.2h.6v2.8l-.2 .2h-.9"/>
<circle cx="180.8" cy="205" r="1.87"/>
<circle cx="180.8" cy="205" r="3.4"/>
</g>
<text font-size="5.6" x="108.8" y="16.4">TCST1103, TCST1202, TCST1300</text>
<text font-size="4.9" x="144.9" y="24">Vishay Semiconductors</text>
<text font-size="3.5" fill="#007ec4" x="42" y="21.9">www.vishay.com</text>
<text font-size="3.5" x="18.9" y="104.7">PACKAGE DIMENSIONS in millimeters</text>
<g font-size="2.8">
<text x="28.3" y="94.3">Fig. 12 - Relative Collector Current vs. Displacement</text>
<text x="122.3" y="94.3">Fig. 13 - Relative Collector Current vs. Displacement</text>
<text x="30.3" y="234.9">Drawing-No.: 6.550-5039.01-4</text>
<text x="30.3" y="238.8">Issue: 2; 10.11.98</text>
<text x="18.9" y="263.3">Rev. 2.0, 24-Aug-11</text>
<text x="107.2" y="263.8">5</text>
<text x="163.6" y="263.3">Document Number: 83764</text>
<text x="66.2" y="267.7">For technical questions, contact: sensorstechsupport@vishay.com</text>
<text x="26.5" y="271.7">THIS DOCUMENT IS SUBJECT TO CHANGE WITHOUT NOTICE. THE PRODUCTS DESCRIBED HEREIN AND THIS DOCUMENT</text>
<text x="50.9" y="274.6">ARE SUBJECT TO SPECIFIC DISCLAIMERS, SET FORTH AT www.vishay.com/doc?91000</text>
</g>
<g font-size="2.5">
<text x="47.9" y="41.9">0</text>
<text x="52.2" y="43.7">A = 0.5 mm</text>
<text x="141.1" y="42.2">0</text>
<text x="145.3" y="44.2">A = 0.25 mm</text>
<text x="63.1" y="54.3">s</text>
<text x="155.7" y="54.6">s</text>
<text x="31.2" y="72.1" transform="rotate(-90 31.2 72.1)">- Relative Collector Current</text>
<text x="31.3" y="78" transform="rotate(-90 31.3 78)">I</text>
<text x="124.9" y="73" transform="rotate(-90 124.9 73)">- Relative Collector Current</text>
<text x="124.9" y="78.2" transform="rotate(-90 124.9 78.2)">I</text>
<text x="50.5" y="88.8">s - Displacement (mm)</text>
<text x="144.7" y="88.7">s - Displacement (mm)</text>
</g>
<g font-size="2.2">
<text x="34.9" y="39.2">110</text>
<text x="128.5" y="39.4">110</text>
<text x="34.9" y="43.2">100</text>
<text x="36.2" y="47">90</text>
<text x="128.5" y="43.4">100</text>
<text x="129.8" y="47.3">90</text>
<text x="36.2" y="50.9">80</text>
<text x="129.8" y="51.2">80</text>
<text x="36.2" y="58.7">60</text>
<text x="36.2" y="54.8">70</text>
<text x="129.8" y="58.9">60</text>
<text x="129.8" y="55.1">70</text>
<text x="36.2" y="62.7">50</text>
<text x="129.8" y="62.9">50</text>
<text x="36.2" y="70.4">30</text>
<text x="36.2" y="66.5">40</text>
<text x="129.8" y="70.7">30</text>
<text x="129.8" y="66.8">40</text>
<text x="36.2" y="74.3">20</text>
<text x="129.8" y="74.6">20</text>
<text x="36.2" y="78.2">10</text>
<text x="37.5" y="82.1">0</text>
<text x="129.8" y="78.4">10</text>
<text x="131" y="82.3">0</text>
<text x="37.1" y="84.7">- 0.5 - 0.4 - 0.3 - 0.2 - 0.1</text>
<text x="63.6" y="84.8">0</text>
<text x="68" y="84.8">0.1</text>
<text x="72.4" y="84.8">0.2</text>
<text x="77.2" y="84.8">0.3</text>
<text x="81.8" y="84.8">0.4</text>
<text x="86.6" y="84.7">0.5</text>
<text x="130.3" y="85">- 0.5 - 0.4 - 0.3 - 0.2 - 0.1</text>
<text x="157.3" y="85">0</text>
<text x="161.1" y="84.9">0.1</text>
<text x="166" y="84.9">0.2</text>
<text x="170.9" y="85">0.3</text>
<text x="175.5" y="85">0.4</text>
<text x="180.4" y="85">0.5</text>
</g>
<text font-size="2.1" x="30.5" y="242.5">96 12094</text>
<g font-size="1.9">
<text x="32.2" y="76.8" transform="rotate(-90 32.2 76.8)">Crel</text>
<text x="125.6" y="77.2" transform="rotate(-90 125.6 77.2)">Crel</text>
<text x="31.8" y="89.2">96 12006</text>
<text x="125.4" y="89.1">96 12007</text>
</g>
</svg>
